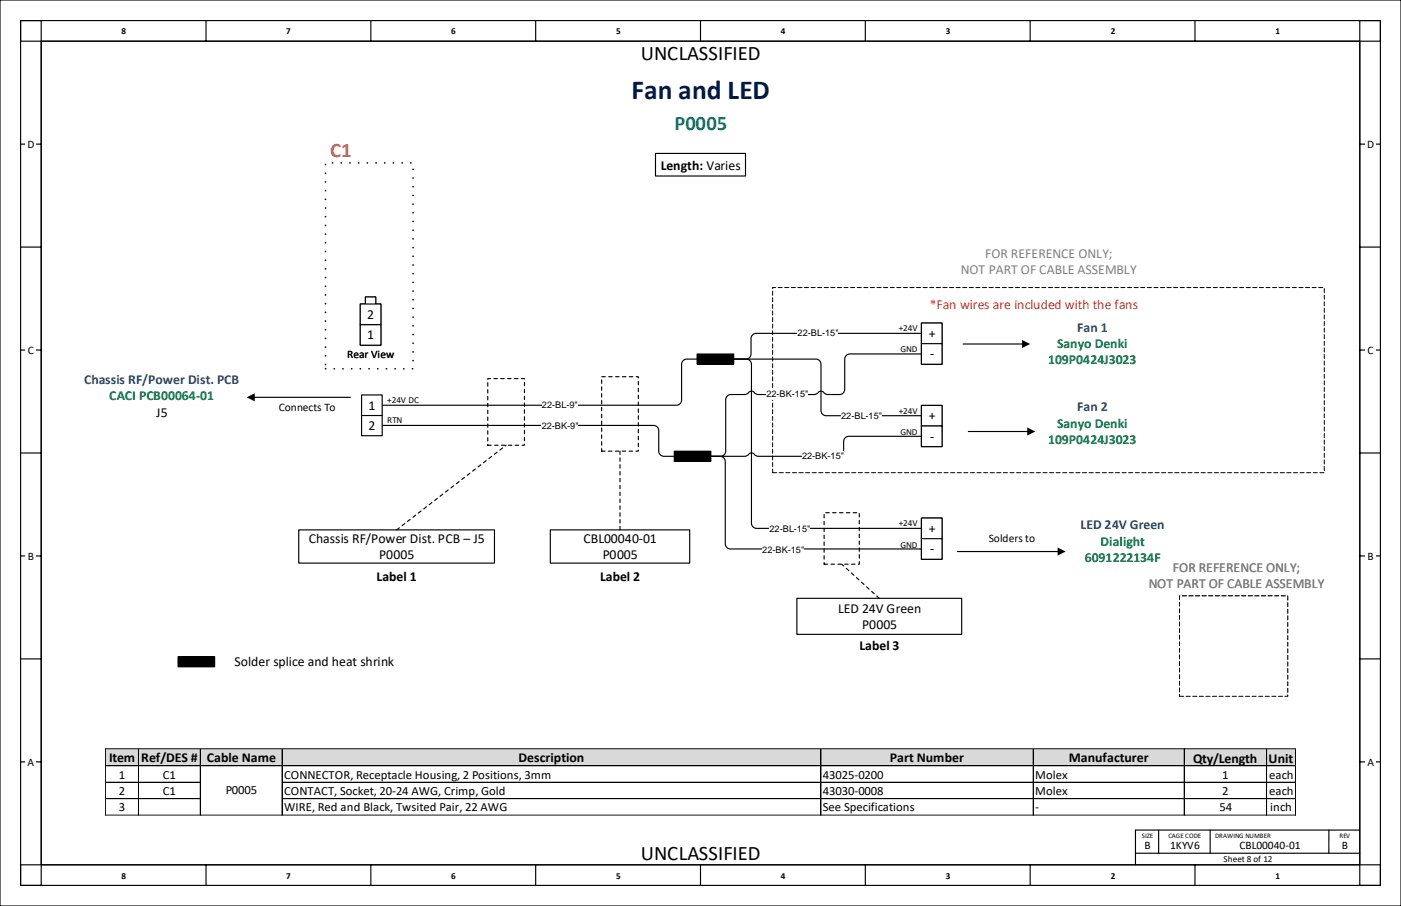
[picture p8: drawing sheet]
<svg xmlns="http://www.w3.org/2000/svg" width="432mm" height="279mm" viewBox="0 0 432 279" stroke-linecap="round" stroke-linejoin="round" font-family="sans-serif">
<g fill="none" stroke="#000" stroke-width=".35">
<path d="M6.3 6.4h6.4v266.6h-6.4zM6.3 6.4h419.1v6.3h-419.1zM12.7 12.7h406.4v254h-406.4zM63.5 6.4v6.3M114.3 6.4v6.3M165.1 6.4v6.3M215.9 6.4v6.3M266.7 6.4v6.3M317.5 6.4v6.3M368.3 6.4v6.3M419.1 6.4h6.3v266.6h-6.3zM6.3 44.4h6.4"/>
<path d="M419.1 44.4h6.3M6.3 76.2h6.4M419.1 76.2h6.3M6.3 107.9h6.4M419.1 107.9h6.3M6.3 139.7h6.4M419.1 139.7h6.3M6.3 171.4h6.4M419.1 171.4h6.3M6.3 203.2h6.4M419.1 203.2h6.3M6.3 234.9h6.4"/>
<path d="M419.1 234.9h6.3M357.1 256v7.1M373 256v7.1M409.6 256v7.1M419 256h-69v10.7M6.3 266.7h419.1v6.3h-419.1zM63.5 266.7v6.3M114.3 266.7v6.3M165.1 266.7v6.3M215.9 266.7v6.3M266.7 266.7v6.3M317.5 266.7v6.3"/>
<path d="M350 263.1h69.1M368.3 266.7v6.3"/>
</g>
<g fill="#fff">
<path d="M7.9 233.4h3.2v3.2h-3.2z" fill-rule="evenodd"/>
<path d="M7.9 169.9h3.2v3.2h-3.2z" fill-rule="evenodd"/>
<path d="M7.9 106.3h3.2v3.2h-3.2z" fill-rule="evenodd"/>
<path d="M7.9 42.9h3.2v3.2h-3.2z" fill-rule="evenodd"/>
<path d="M420.7 233.4h3.2v3.2h-3.2z" fill-rule="evenodd"/>
<path d="M420.7 169.9h3.2v3.2h-3.2z" fill-rule="evenodd"/>
<path d="M420.7 106.3h3.2v3.2h-3.2z" fill-rule="evenodd"/>
<path d="M420.7 42.9h3.2v3.2h-3.2z" fill-rule="evenodd"/>
</g>
<path d="M0 0h431.8v279.4h-431.8zM202 47.3h27.8v7h-27.8z" fill="none" stroke="#000" stroke-width=".35"/>
<path d="M238.1 88.7h170.1v57.1h-170.1z" fill-rule="evenodd" fill="#fff"/>
<path d="M238.1 88.7h170.1v57.1h-170.1z" fill="none" stroke="#000" stroke-width=".31" stroke-dasharray="1.3 .8"/>
<path d="M111.4 128h6.4v6.4h-6.4z" fill-rule="evenodd" fill="#fff"/>
<path d="M111.4 128h6.4v6.4h-6.4z" fill="none" stroke="#000" stroke-width=".35"/>
<path d="M111.4 121.8h6.4v6.3h-6.4z" fill-rule="evenodd" fill="#fff"/>
<path d="M78.2 122.5h29.8M111.4 121.8h6.4v6.3h-6.4zM92.1 163.4h60.3v10.3h-60.3zM169.6 163.4h43v10.3h-43z" fill="none" stroke="#000" stroke-width=".35"/>
<path d="M150.3 116.8h11.3v20.5h-11.3zM185.4 116.2h11.3v22.9h-11.3zM122.2 163.4l33.8-26.1M191.1 163.4v-24.3" fill="none" stroke="#000" stroke-width=".35" stroke-dasharray="1.1 1.1"/>
<path d="M76 122.5l2.5-1.2v2.5z" fill="#000"/>
<path d="M100.3 50.2h27v63.5h-27z" fill-rule="evenodd" fill="#fff"/>
<path d="M100.3 50.2h27v63.5h-27z" fill="none" stroke="#000" stroke-width=".53" stroke-dasharray="0 2.6"/>
<path d="M111 100.1h6.4v6.4h-6.4z" fill-rule="evenodd" fill="#fff"/>
<path d="M111 100.1h6.4v6.4h-6.4z" fill="none" stroke="#000" stroke-width=".35"/>
<path d="M111 93.8h6.4v6.3h-6.4z" fill-rule="evenodd" fill="#fff"/>
<path d="M111 93.8h6.4v6.3h-6.4z" fill="none" stroke="#000" stroke-width=".35"/>
<path d="M112.6 91.6h3.2v2.2h-3.2z" fill-rule="evenodd" fill="#fff"/>
<path d="M112.6 91.6h3.2v2.2h-3.2z" fill="none" stroke="#000" stroke-width=".35"/>
<path d="M111 100.1h6.4v6.4h-6.4z" fill-rule="evenodd" fill="#fff"/>
<path d="M111 100.1h6.4v6.4h-6.4z" fill="none" stroke="#000" stroke-width=".35"/>
<path d="M111 93.8h6.4v6.3h-6.4z" fill-rule="evenodd" fill="#fff"/>
<path d="M111 93.8h6.4v6.3h-6.4z" fill="none" stroke="#000" stroke-width=".35"/>
<path d="M112.6 91.6h3.2v2.2h-3.2z" fill-rule="evenodd" fill="#fff"/>
<path d="M112.6 91.6h3.2v2.2h-3.2z" fill="none" stroke="#000" stroke-width=".35"/>
<path d="M284 159.8h6.3v6.3h-6.3z" fill-rule="evenodd" fill="#fff"/>
<path d="M284 159.8h6.3v6.3h-6.3z" fill="none" stroke="#000" stroke-width=".35"/>
<path d="M284 166.1h6.3v6.4h-6.3z" fill-rule="evenodd" fill="#fff"/>
<path d="M284 166.1h6.3v6.4h-6.3z" fill="none" stroke="#000" stroke-width=".35"/>
<path d="M284 159.8h6.3v6.3h-6.3z" fill-rule="evenodd" fill="#fff"/>
<path d="M284 159.8h6.3v6.3h-6.3z" fill="none" stroke="#000" stroke-width=".35"/>
<path d="M284 166.1h6.3v6.4h-6.3z" fill-rule="evenodd" fill="#fff"/>
<path d="M284 166.1h6.3v6.4h-6.3z" fill="none" stroke="#000" stroke-width=".35"/>
<path d="M284 99.6h6.3v6.4h-6.3z" fill-rule="evenodd" fill="#fff"/>
<path d="M284 99.6h6.3v6.4h-6.3z" fill="none" stroke="#000" stroke-width=".35"/>
<path d="M284 106h6.3v6.3h-6.3z" fill-rule="evenodd" fill="#fff"/>
<path d="M284 106h6.3v6.3h-6.3z" fill="none" stroke="#000" stroke-width=".35"/>
<path d="M284 99.6h6.3v6.4h-6.3z" fill-rule="evenodd" fill="#fff"/>
<path d="M284 99.6h6.3v6.4h-6.3z" fill="none" stroke="#000" stroke-width=".35"/>
<path d="M284 106h6.3v6.3h-6.3z" fill-rule="evenodd" fill="#fff"/>
<path d="M284 106h6.3v6.3h-6.3z" fill="none" stroke="#000" stroke-width=".35"/>
<path d="M284 125h6.3v6.4h-6.3z" fill-rule="evenodd" fill="#fff"/>
<path d="M284 125h6.3v6.4h-6.3z" fill="none" stroke="#000" stroke-width=".35"/>
<path d="M284 131.4h6.3v6.3h-6.3z" fill-rule="evenodd" fill="#fff"/>
<path d="M284 131.4h6.3v6.3h-6.3z" fill="none" stroke="#000" stroke-width=".35"/>
<path d="M284 125h6.3v6.4h-6.3z" fill-rule="evenodd" fill="#fff"/>
<path d="M284 125h6.3v6.4h-6.3z" fill="none" stroke="#000" stroke-width=".35"/>
<path d="M284 131.4h6.3v6.3h-6.3z" fill-rule="evenodd" fill="#fff"/>
<path d="M214.8 110.7h-3.1a1.59 1.59 0 0 0-1.6 1.6v11.1a1.59 1.59 0 0 1-1.6 1.6h-90.7M284 131.4h6.3v6.3h-6.3z" fill="none" stroke="#000" stroke-width=".35"/>
<g fill="#000">
<path d="M214.8 109.2h11.3v3.1h-11.3z" fill-rule="evenodd"/>
<path d="M207.8 139.1h11.3v3.2h-11.3z" fill-rule="evenodd"/>
</g>
<path d="M214.8 109.2h11.3v3.1h-11.3zM207.8 139.1h11.3v3.2h-11.3z" fill="none" stroke="#000" stroke-width=".31"/>
<path d="M167 123.3h11v3.4h-11z" fill-rule="evenodd" fill="#fff"/>
<path d="M117.8 131.2h83.6a1.59 1.59 0 0 1 1.6 1.6v6.3a1.59 1.59 0 0 0 1.6 1.6h3.2" fill="none" stroke="#000" stroke-width=".35"/>
<path d="M166.9 129.8h11.4v3.4h-11.4z" fill-rule="evenodd" fill="#fff"/>
<path d="M284 102.8h-50.9a1.59 1.59 0 0 0-1.6 1.6v4.8a1.59 1.59 0 0 1-1.6 1.5h-3.8" fill="none" stroke="#000" stroke-width=".35"/>
<path d="M245.7 101.1h12.6v3.4h-12.6z" fill-rule="evenodd" fill="#fff"/>
<path d="M226.1 110.7h25.3a1.59 1.59 0 0 1 1.6 1.6v14.3a1.59 1.59 0 0 0 1.6 1.6h29.4" fill="none" stroke="#000" stroke-width=".35"/>
<path d="M259.2 126.7h12.6v3.4h-12.6z" fill-rule="evenodd" fill="#fff"/>
<path d="M226.1 110.7h3.9a1.59 1.59 0 0 1 1.6 1.6v49.1a1.59 1.59 0 0 0 1.6 1.5h50.8" fill="none" stroke="#000" stroke-width=".35"/>
<path d="M237.1 161.5h12.6v3.4h-12.6z" fill-rule="evenodd" fill="#fff"/>
<path d="M284 109.2h-22.1a1.59 1.59 0 0 0-1.6 1.5v9.4a1.59 1.59 0 0 1-1.5 1.6h-3.6l-1.1-.4a1.22 1.22 0 0 0-1.1-.7 1.22 1.22 0 0 0-1.1 .7l-1 .4h-17.2l-1-.4a1.22 1.22 0 0 0-1.1-.7 1.22 1.22 0 0 0-1.1 .7l-1 .4h-4.2a1.59 1.59 0 0 0-1.6 1.6v15.8a1.59 1.59 0 0 1-1.6 1.6h-3" fill="none" stroke="#000" stroke-width=".35"/>
<path d="M236.1 120h12.9v3.4h-12.9z" fill-rule="evenodd" fill="#fff"/>
<path d="M284 134.6h-22.4a1.59 1.59 0 0 0-1.6 1.5v3a1.59 1.59 0 0 1-1.6 1.6h-24.7l-1-.3a1.22 1.22 0 0 0-1.1-.7 1.22 1.22 0 0 0-1.1 .7l-1 .3h-10.4" fill="none" stroke="#000" stroke-width=".35"/>
<path d="M247.1 139h12.9v3.4h-12.9z" fill-rule="evenodd" fill="#fff"/>
<path d="M219.1 140.7h2.8a1.59 1.59 0 0 1 1.6 1.6v25.4a1.59 1.59 0 0 0 1.6 1.6h58.9" fill="none" stroke="#000" stroke-width=".35"/>
<path d="M234.8 167.9h13v3.4h-13z" fill-rule="evenodd" fill="#fff"/>
<path d="M296.9 106.1h18.4M298.4 133.1h18.5M295.1 170.1h31.2M245.6 184.5h50.8v11.1h-50.8z" fill="none" stroke="#000" stroke-width=".35"/>
<g fill="#000">
<path d="M315 104.8l2.5 1.3-2.5 1.2zM316.6 131.8l2.5 1.3-2.5 1.2zM326 168.8l2.4 1.3-2.4 1.2z"/>
<path d="M54.9 202.5h11.3v3.2h-11.3z" fill-rule="evenodd"/>
</g>
<path d="M254 158.1h10.8v15.9h-10.8zM271 184.5l-11.6-10.5" fill="none" stroke="#000" stroke-width=".35" stroke-dasharray="1.1 1.1"/>
<path d="M54.9 202.5h11.3v3.2h-11.3z" fill="none" stroke="#000" stroke-width=".31"/>
<path d="M363.5 183.8h33.4v30.9h-33.4z" fill-rule="evenodd" fill="#fff"/>
<path d="M363.5 183.8h33.4v30.9h-33.4z" fill="none" stroke="#000" stroke-width=".31" stroke-dasharray="1.3 .8"/>
<path d="M363.5 183.8h33.4v30.9h-33.4z" fill-rule="evenodd" fill="#fff"/>
<path d="M363.5 183.8h33.4v30.9h-33.4z" fill="none" stroke="#000" stroke-width=".31" stroke-dasharray="1.3 .8"/>
<path d="M32.5 230.9h366.9v5.3h-366.9z" fill-rule="evenodd" fill="#d9d9d9"/>
<g fill="#fff">
<path d="M86.8 236.1h166.3v5.2h-166.3z" fill-rule="evenodd"/>
<path d="M86.8 241.1h166.3v5.3h-166.3z" fill-rule="evenodd"/>
<path d="M86.8 246.2h166.3v5.3h-166.3z" fill-rule="evenodd"/>
<path d="M86.8 251.3h166.3v.2h-166.3z" fill-rule="evenodd"/>
</g>
<g fill="none" stroke="#000" stroke-width=".31">
<path d="M32.5 230.8v20.7M32.5 230.9h366.9M32.5 236.2h366.9M42.7 231v20.5M61.7 231v20.5M86.9 231v20.5M253 231v20.5M318.4 231v20.5M365 230.8v20.7M390.4 231v20.5M399.4 231v20.5M32.5 241.2h29.3"/>
<path d="M32.5 246.3h29.3M32.5 251.4h366.9M87 241.2h312.4M87 246.3h312.4"/>
</g>
<text font-size="8.5" fill="#002060" x="194.6" y="30.5">Fan and LED</text>
<text font-size="6.4" x="197.6" y="18.6">UNCLASSIFIED</text>
<text font-size="6.4" fill="#ea700d" x="101.8" y="48.5">C1</text>
<text font-size="6.3" fill="#0070c0" x="207.9" y="40">P0005</text>
<text font-size="6.3" x="197.6" y="265.2">UNCLASSIFIED</text>
<g font-size="4.2">
<text x="203.6" y="52.6">Length: Varies</text>
<text x="113.2" y="98.3">2</text>
<text x="113.2" y="104.6">1</text>
<text x="286.2" y="104.1">+</text>
<text x="286.6" y="110.5">-</text>
<text x="48.1" y="128.6">J5</text>
<text x="113.6" y="126.3">1</text>
<text x="286.2" y="129.6">+</text>
<text x="113.6" y="132.5">2</text>
<text x="286.6" y="135.9">-</text>
<text x="95.2" y="167.4">Chassis RF/Power Dist. PCB – J5</text>
<text x="179.8" y="167.4">CBL00040-01</text>
<text x="286.2" y="164.3">+</text>
<text x="116.9" y="172.5">P0005</text>
<text x="185.8" y="172.5">P0005</text>
<text x="286.6" y="170.7">-</text>
<text x="116.1" y="179.2">Label 1</text>
<text x="185" y="179.2">Label 2</text>
<text x="258.3" y="188.9">LED 24V Green</text>
<text x="265.7" y="194">P0005</text>
<text x="264.9" y="200.6">Label 3</text>
<text x="72.2" y="205.5">Solder splice and heat shrink</text>
<text x="33.6" y="235">Item</text>
<text x="43.5" y="235">Ref/DES #</text>
<text x="63.8" y="235">Cable Name</text>
<text x="159.8" y="235">Description</text>
<text x="274.3" y="235">Part Number</text>
<text x="329.4" y="235">Manufacturer</text>
<text x="367.7" y="235.2">Qty/Length</text>
<text x="391" y="235.2">Unit</text>
</g>
<g font-size="4.2" fill="#7f7f7f">
<text x="303.6" y="79.5">FOR REFERENCE ONLY;</text>
<text x="296.2" y="84.6">NOT PART OF CABLE ASSEMBLY</text>
<text x="361.5" y="176.4">FOR REFERENCE ONLY;</text>
<text x="354" y="181.4">NOT PART OF CABLE ASSEMBLY</text>
</g>
<text font-size="4.2" fill="#f00" x="286.6" y="95.4">*Fan wires are included with the fans</text>
<g font-size="4.2" fill="#006f32">
<text x="325.8" y="107.3">Sanyo Denki</text>
<text x="323.1" y="112.4">109P0424J3023</text>
<text x="33.7" y="123.5">CACI PCB00064-01</text>
<text x="325.8" y="131.8">Sanyo Denki</text>
<text x="323.1" y="136.9">109P0424J3023</text>
<text x="334.3" y="173.5">6091222134F</text>
<text x="339.2" y="168.4">Dialight</text>
</g>
<g font-size="4.2" fill="#1f477d">
<text x="332" y="102.2">Fan 1</text>
<text x="25.9" y="118.4">Chassis RF/Power Dist. PCB</text>
<text x="332" y="126.8">Fan 2</text>
<text x="333.1" y="163.3">LED 24V Green</text>
</g>
<g font-size="3.9">
<text x="36.6" y="240.1">1</text>
<text x="36.6" y="245.2">2</text>
<text x="50.2" y="240.1">C1</text>
<text x="50.2" y="245.2">C1</text>
<text x="69.6" y="245">P0005</text>
<text x="87.6" y="240.1">CONNECTOR, Receptacle Housing, 2 Positions, 3mm</text>
<text x="87.6" y="245.2">CONTACT, Socket, 20-24 AWG, Crimp, Gold</text>
<text x="253.6" y="240.1">43025-0200</text>
<text x="253.6" y="245.2">43030-0008</text>
<text x="319.1" y="240.1">Molex</text>
<text x="319.1" y="245.2">Molex</text>
<text x="376.7" y="240.1">1</text>
<text x="376.7" y="245.2">2</text>
<text x="391.2" y="240.1">each</text>
<text x="391.2" y="245.2">each</text>
<text x="36.6" y="250.2">3</text>
<text x="87.6" y="250.2">WIRE, Red and Black, Twsited Pair, 22 AWG</text>
<text x="253.6" y="250.2">See Specifications</text>
<text x="319.1" y="250.2">-</text>
<text x="375.8" y="250.2">54</text>
<text x="391.5" y="250.2">inch</text>
</g>
<g font-size="3.5">
<text x="8.4" y="45.6">D</text>
<text x="421.4" y="45.6">D</text>
<text x="8.6" y="109.1">C</text>
<text x="107" y="110.4">Rear View</text>
<text x="421.5" y="109.1">C</text>
<text x="85.9" y="126.8">Connects To</text>
<text x="304.7" y="167.3">Solders to</text>
<text x="8.6" y="172.7">B</text>
<text x="421.5" y="172.7">B</text>
<text x="8.5" y="236.1">A</text>
<text x="421.4" y="236.1">A</text>
<text x="352.7" y="261.9">B</text>
<text x="360.6" y="261.9">1KYV6</text>
<text x="382" y="261.9">CBL00040-01</text>
<text x="413.5" y="261.9">B</text>
</g>
<g font-size="2.8">
<text x="37.4" y="10.5">8</text>
<text x="88.2" y="10.5">7</text>
<text x="139" y="10.5">6</text>
<text x="189.9" y="10.5">5</text>
<text x="240.7" y="10.5">4</text>
<text x="291.5" y="10.5">3</text>
<text x="342.3" y="10.5">2</text>
<text x="393.2" y="10.5">1</text>
<text x="245.8" y="103.7">22-BL-15&quot;</text>
<text x="277" y="102.1">+24V</text>
<text x="277.5" y="108.7">GND</text>
<text x="119.3" y="124.3">+24V DC</text>
<text x="167" y="125.9">22-BL-9&quot;</text>
<text x="236.2" y="122.6">22-BK-15&quot;</text>
<text x="119.3" y="130.5">RTN</text>
<text x="259.3" y="129.3">22-BL-15&quot;</text>
<text x="277" y="127.5">+24V</text>
<text x="167" y="132.4">22-BK-9&quot;</text>
<text x="277.5" y="134">GND</text>
<text x="247.2" y="141.6">22-BK-15&quot;</text>
<text x="237.2" y="164.2">22-BL-15&quot;</text>
<text x="277" y="162.3">+24V</text>
<text x="234.9" y="170.5">22-BK-15&quot;</text>
<text x="277.5" y="169">GND</text>
<text x="377.1" y="265.9">Sheet 8 of 12</text>
<text x="37.4" y="271">8</text>
<text x="88.2" y="271">7</text>
<text x="139" y="271">6</text>
<text x="189.9" y="271">5</text>
<text x="240.7" y="271">4</text>
<text x="291.5" y="271">3</text>
<text x="342.3" y="271">2</text>
<text x="393.2" y="271">1</text>
</g>
<g font-size="2.1">
<text x="351.9" y="258.4">SIZE</text>
<text x="360.2" y="258.4">CAGE CODE</text>
<text x="374.5" y="258.4">DRAWING NUMBER</text>
<text x="412.8" y="258.4">REV</text>
</g>
</svg>
